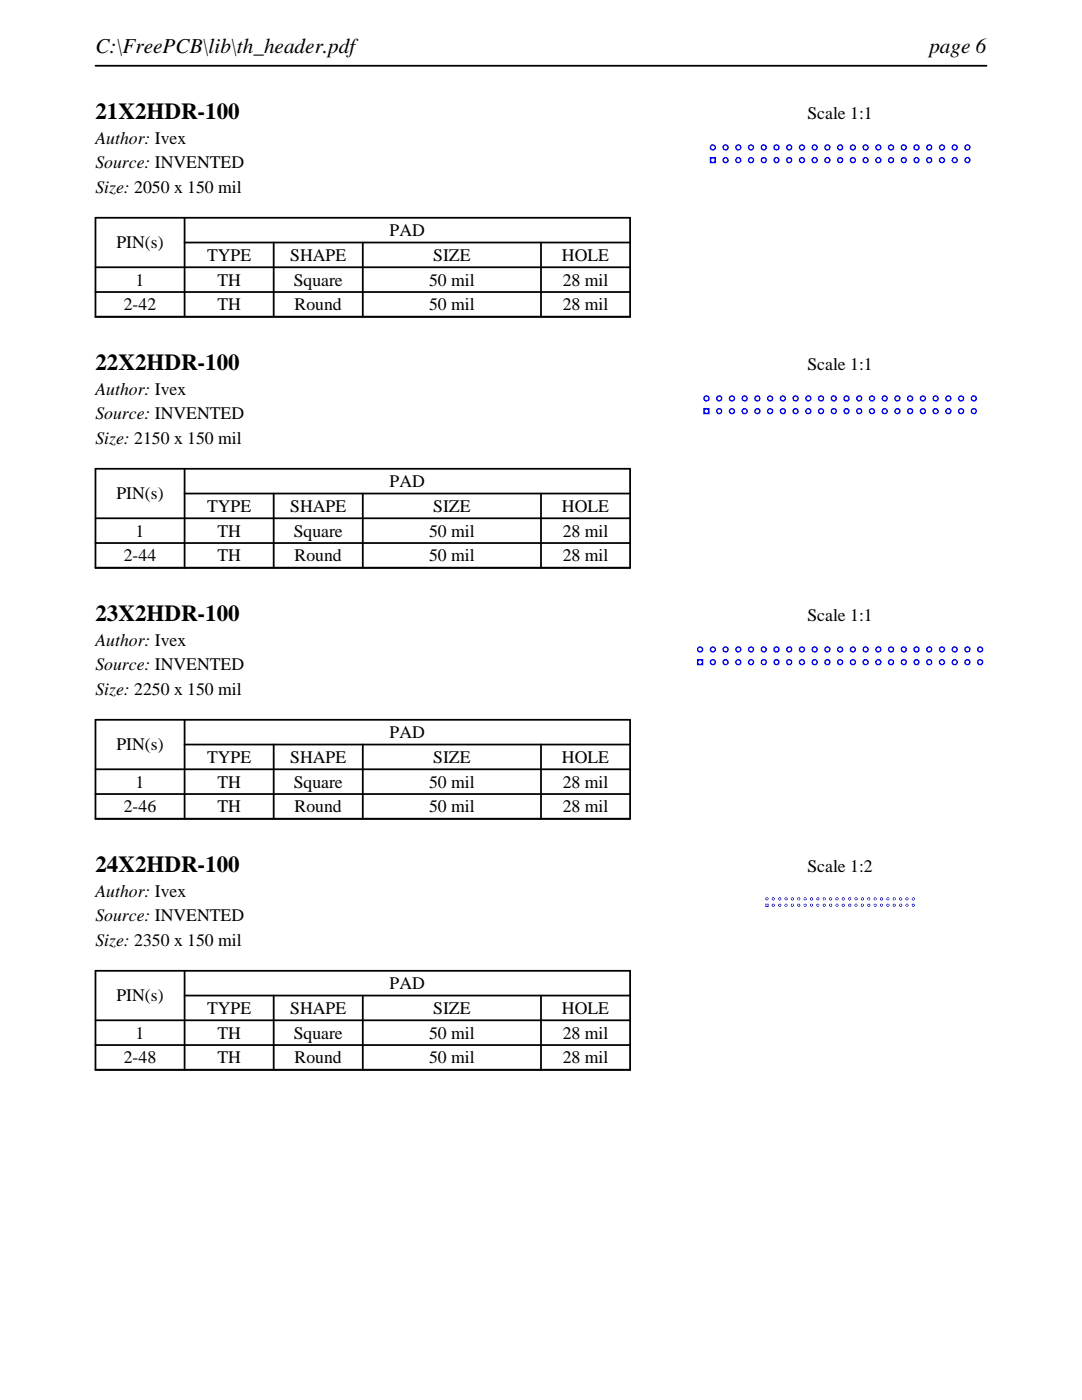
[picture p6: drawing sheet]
<svg xmlns="http://www.w3.org/2000/svg" width="216mm" height="279mm" viewBox="0 0 216 279" stroke-linecap="round" stroke-linejoin="round" font-family="sans-serif">
<path d="M19 13.1h177.8M19 43.5h106.7v19.7h-106.7zM19 53.3h106.7M19 58.3h106.7M36.8 48.4h88.9M36.8 43.5v19.7M54.6 48.4v14.8M72.4 48.4v14.8M107.9 48.4v14.8" fill="none" stroke="#000" stroke-width=".35"/>
<g fill="#00f">
<path d="M141.6 31.3v1.3h1.3v-1.3zM141.9 32a.36 .36 0 0 1 .7 0 .36 .36 0 0 1-.7 0z"/>
<path d="M141.6 29.4a.65 .65 0 0 0 1.3 0 .65 .65 0 0 0-1.3 0zM141.9 29.4a.36 .36 0 0 1 .7 0 .36 .36 0 0 1-.7 0z"/>
<path d="M144.1 32a.65 .65 0 0 0 1.3 0 .65 .65 0 0 0-1.3 0zM144.4 32a.36 .36 0 0 1 .7 0 .36 .36 0 0 1-.7 0z"/>
<path d="M144.1 29.4a.65 .65 0 0 0 1.3 0 .65 .65 0 0 0-1.3 0zM144.4 29.4a.36 .36 0 0 1 .7 0 .36 .36 0 0 1-.7 0z"/>
<path d="M146.7 32a.65 .65 0 0 0 1.3 0 .65 .65 0 0 0-1.3 0zM147 32a.36 .36 0 0 1 .7 0 .36 .36 0 0 1-.7 0z"/>
<path d="M146.7 29.4a.65 .65 0 0 0 1.3 0 .65 .65 0 0 0-1.3 0zM147 29.4a.36 .36 0 0 1 .7 0 .36 .36 0 0 1-.7 0z"/>
<path d="M149.2 32a.65 .65 0 0 0 1.3 0 .65 .65 0 0 0-1.3 0zM149.5 32a.36 .36 0 0 1 .7 0 .36 .36 0 0 1-.7 0z"/>
<path d="M149.2 29.4a.65 .65 0 0 0 1.3 0 .65 .65 0 0 0-1.3 0zM149.5 29.4a.36 .36 0 0 1 .7 0 .36 .36 0 0 1-.7 0z"/>
<path d="M151.8 32a.64 .64 0 0 0 1.2 0 .64 .64 0 0 0-1.2 0zM152 32a.4 .4 0 0 1 .8 0 .4 .4 0 0 1-.8 0z"/>
<path d="M151.8 29.4a.64 .64 0 0 0 1.2 0 .64 .64 0 0 0-1.2 0zM152 29.4a.4 .4 0 0 1 .8 0 .4 .4 0 0 1-.8 0z"/>
<path d="M154.3 32a.65 .65 0 0 0 1.3 0 .65 .65 0 0 0-1.3 0zM154.6 32a.36 .36 0 0 1 .7 0 .36 .36 0 0 1-.7 0z"/>
<path d="M154.3 29.4a.65 .65 0 0 0 1.3 0 .65 .65 0 0 0-1.3 0zM154.6 29.4a.36 .36 0 0 1 .7 0 .36 .36 0 0 1-.7 0z"/>
<path d="M156.8 32a.65 .65 0 0 0 1.3 0 .65 .65 0 0 0-1.3 0zM157.1 32a.36 .36 0 0 1 .7 0 .36 .36 0 0 1-.7 0z"/>
<path d="M156.8 29.4a.65 .65 0 0 0 1.3 0 .65 .65 0 0 0-1.3 0zM157.1 29.4a.36 .36 0 0 1 .7 0 .36 .36 0 0 1-.7 0z"/>
<path d="M159.4 32a.65 .65 0 0 0 1.3 0 .65 .65 0 0 0-1.3 0zM159.7 32a.36 .36 0 0 1 .7 0 .36 .36 0 0 1-.7 0z"/>
<path d="M159.4 29.4a.65 .65 0 0 0 1.3 0 .65 .65 0 0 0-1.3 0zM159.7 29.4a.36 .36 0 0 1 .7 0 .36 .36 0 0 1-.7 0z"/>
<path d="M161.9 32a.65 .65 0 0 0 1.3 0 .65 .65 0 0 0-1.3 0zM162.2 32a.36 .36 0 0 1 .7 0 .36 .36 0 0 1-.7 0z"/>
<path d="M161.9 29.4a.65 .65 0 0 0 1.3 0 .65 .65 0 0 0-1.3 0zM162.2 29.4a.36 .36 0 0 1 .7 0 .36 .36 0 0 1-.7 0z"/>
<path d="M164.5 32a.64 .64 0 0 0 1.2 0 .64 .64 0 0 0-1.2 0zM164.7 32a.4 .4 0 0 1 .8 0 .4 .4 0 0 1-.8 0z"/>
<path d="M164.5 29.4a.64 .64 0 0 0 1.2 0 .64 .64 0 0 0-1.2 0zM164.7 29.4a.4 .4 0 0 1 .8 0 .4 .4 0 0 1-.8 0z"/>
<path d="M167 32a.65 .65 0 0 0 1.3 0 .65 .65 0 0 0-1.3 0zM167.3 32a.36 .36 0 0 1 .7 0 .36 .36 0 0 1-.7 0z"/>
<path d="M167 29.4a.65 .65 0 0 0 1.3 0 .65 .65 0 0 0-1.3 0zM167.3 29.4a.36 .36 0 0 1 .7 0 .36 .36 0 0 1-.7 0z"/>
<path d="M169.5 32a.65 .65 0 0 0 1.3 0 .65 .65 0 0 0-1.3 0zM169.8 32a.36 .36 0 0 1 .7 0 .36 .36 0 0 1-.7 0z"/>
<path d="M169.5 29.4a.65 .65 0 0 0 1.3 0 .65 .65 0 0 0-1.3 0zM169.8 29.4a.36 .36 0 0 1 .7 0 .36 .36 0 0 1-.7 0z"/>
<path d="M172.1 32a.65 .65 0 0 0 1.3 0 .65 .65 0 0 0-1.3 0zM172.4 32a.36 .36 0 0 1 .7 0 .36 .36 0 0 1-.7 0z"/>
<path d="M172.1 29.4a.65 .65 0 0 0 1.3 0 .65 .65 0 0 0-1.3 0zM172.4 29.4a.36 .36 0 0 1 .7 0 .36 .36 0 0 1-.7 0z"/>
<path d="M174.6 32a.65 .65 0 0 0 1.3 0 .65 .65 0 0 0-1.3 0zM174.9 32a.36 .36 0 0 1 .7 0 .36 .36 0 0 1-.7 0z"/>
<path d="M174.6 29.4a.65 .65 0 0 0 1.3 0 .65 .65 0 0 0-1.3 0zM174.9 29.4a.36 .36 0 0 1 .7 0 .36 .36 0 0 1-.7 0z"/>
<path d="M177.2 32a.64 .64 0 0 0 1.2 0 .64 .64 0 0 0-1.2 0zM177.4 32a.4 .4 0 0 1 .8 0 .4 .4 0 0 1-.8 0z"/>
<path d="M177.2 29.4a.64 .64 0 0 0 1.2 0 .64 .64 0 0 0-1.2 0zM177.4 29.4a.4 .4 0 0 1 .8 0 .4 .4 0 0 1-.8 0z"/>
<path d="M179.7 32a.65 .65 0 0 0 1.3 0 .65 .65 0 0 0-1.3 0zM180 32a.36 .36 0 0 1 .7 0 .36 .36 0 0 1-.7 0z"/>
<path d="M179.7 29.4a.65 .65 0 0 0 1.3 0 .65 .65 0 0 0-1.3 0zM180 29.4a.36 .36 0 0 1 .7 0 .36 .36 0 0 1-.7 0z"/>
<path d="M182.2 32a.65 .65 0 0 0 1.3 0 .65 .65 0 0 0-1.3 0zM182.5 32a.36 .36 0 0 1 .7 0 .36 .36 0 0 1-.7 0z"/>
<path d="M182.2 29.4a.65 .65 0 0 0 1.3 0 .65 .65 0 0 0-1.3 0zM182.5 29.4a.36 .36 0 0 1 .7 0 .36 .36 0 0 1-.7 0z"/>
<path d="M184.8 32a.65 .65 0 0 0 1.3 0 .65 .65 0 0 0-1.3 0zM185.1 32a.36 .36 0 0 1 .7 0 .36 .36 0 0 1-.7 0z"/>
<path d="M184.8 29.4a.65 .65 0 0 0 1.3 0 .65 .65 0 0 0-1.3 0zM185.1 29.4a.36 .36 0 0 1 .7 0 .36 .36 0 0 1-.7 0z"/>
<path d="M187.3 32a.65 .65 0 0 0 1.3 0 .65 .65 0 0 0-1.3 0zM187.6 32a.36 .36 0 0 1 .7 0 .36 .36 0 0 1-.7 0z"/>
<path d="M187.3 29.4a.65 .65 0 0 0 1.3 0 .65 .65 0 0 0-1.3 0zM187.6 29.4a.36 .36 0 0 1 .7 0 .36 .36 0 0 1-.7 0z"/>
<path d="M189.9 32a.64 .64 0 0 0 1.2 0 .64 .64 0 0 0-1.2 0zM190.1 32a.4 .4 0 0 1 .8 0 .4 .4 0 0 1-.8 0z"/>
<path d="M189.9 29.4a.64 .64 0 0 0 1.2 0 .64 .64 0 0 0-1.2 0zM190.1 29.4a.4 .4 0 0 1 .8 0 .4 .4 0 0 1-.8 0z"/>
<path d="M192.4 32a.65 .65 0 0 0 1.3 0 .65 .65 0 0 0-1.3 0zM192.7 32a.36 .36 0 0 1 .7 0 .36 .36 0 0 1-.7 0z"/>
<path d="M192.4 29.4a.65 .65 0 0 0 1.3 0 .65 .65 0 0 0-1.3 0zM192.7 29.4a.36 .36 0 0 1 .7 0 .36 .36 0 0 1-.7 0z"/>
</g>
<path d="M19 93.6h106.7v19.7h-106.7zM36.8 98.5h88.9M36.8 93.6v19.7M54.6 98.5v14.8M72.4 98.5v14.8M107.9 98.5v14.8M19 103.4h106.7M19 108.4h106.7" fill="none" stroke="#000" stroke-width=".35"/>
<g fill="#00f">
<path d="M140.3 81.4v1.3h1.3v-1.3zM140.6 82.1a.36 .36 0 0 1 .7 0 .36 .36 0 0 1-.7 0z"/>
<path d="M140.3 79.5a.65 .65 0 0 0 1.3 0 .65 .65 0 0 0-1.3 0zM140.6 79.5a.36 .36 0 0 1 .7 0 .36 .36 0 0 1-.7 0z"/>
<path d="M142.9 82.1a.64 .64 0 0 0 1.2 0 .64 .64 0 0 0-1.2 0zM143.2 82.1a.36 .36 0 0 1 .7 0 .36 .36 0 0 1-.7 0z"/>
<path d="M142.9 79.5a.64 .64 0 0 0 1.2 0 .64 .64 0 0 0-1.2 0zM143.2 79.5a.36 .36 0 0 1 .7 0 .36 .36 0 0 1-.7 0z"/>
<path d="M145.4 82.1a.65 .65 0 0 0 1.3 0 .65 .65 0 0 0-1.3 0zM145.7 82.1a.36 .36 0 0 1 .7 0 .36 .36 0 0 1-.7 0z"/>
<path d="M145.4 79.5a.65 .65 0 0 0 1.3 0 .65 .65 0 0 0-1.3 0zM145.7 79.5a.36 .36 0 0 1 .7 0 .36 .36 0 0 1-.7 0z"/>
<path d="M148 82.1a.64 .64 0 0 0 1.2 0 .64 .64 0 0 0-1.2 0zM148.2 82.1a.36 .36 0 0 1 .7 0 .36 .36 0 0 1-.7 0z"/>
<path d="M148 79.5a.64 .64 0 0 0 1.2 0 .64 .64 0 0 0-1.2 0zM148.2 79.5a.36 .36 0 0 1 .7 0 .36 .36 0 0 1-.7 0z"/>
<path d="M150.5 82.1a.65 .65 0 0 0 1.3 0 .65 .65 0 0 0-1.3 0zM150.8 82.1a.36 .36 0 0 1 .7 0 .36 .36 0 0 1-.7 0z"/>
<path d="M150.5 79.5a.65 .65 0 0 0 1.3 0 .65 .65 0 0 0-1.3 0zM150.8 79.5a.36 .36 0 0 1 .7 0 .36 .36 0 0 1-.7 0z"/>
<path d="M153 82.1a.65 .65 0 0 0 1.3 0 .65 .65 0 0 0-1.3 0zM153.3 82.1a.36 .36 0 0 1 .7 0 .36 .36 0 0 1-.7 0z"/>
<path d="M153 79.5a.65 .65 0 0 0 1.3 0 .65 .65 0 0 0-1.3 0zM153.3 79.5a.36 .36 0 0 1 .7 0 .36 .36 0 0 1-.7 0z"/>
<path d="M155.6 82.1a.64 .64 0 0 0 1.2 0 .64 .64 0 0 0-1.2 0zM155.9 82.1a.36 .36 0 0 1 .7 0 .36 .36 0 0 1-.7 0z"/>
<path d="M155.6 79.5a.64 .64 0 0 0 1.2 0 .64 .64 0 0 0-1.2 0zM155.9 79.5a.36 .36 0 0 1 .7 0 .36 .36 0 0 1-.7 0z"/>
<path d="M158.1 82.1a.65 .65 0 0 0 1.3 0 .65 .65 0 0 0-1.3 0zM158.4 82.1a.36 .36 0 0 1 .7 0 .36 .36 0 0 1-.7 0z"/>
<path d="M158.1 79.5a.65 .65 0 0 0 1.3 0 .65 .65 0 0 0-1.3 0zM158.4 79.5a.36 .36 0 0 1 .7 0 .36 .36 0 0 1-.7 0z"/>
<path d="M160.7 82.1a.64 .64 0 0 0 1.2 0 .64 .64 0 0 0-1.2 0zM160.9 82.1a.36 .36 0 0 1 .7 0 .36 .36 0 0 1-.7 0z"/>
<path d="M160.7 79.5a.64 .64 0 0 0 1.2 0 .64 .64 0 0 0-1.2 0zM160.9 79.5a.36 .36 0 0 1 .7 0 .36 .36 0 0 1-.7 0z"/>
<path d="M163.2 82.1a.65 .65 0 0 0 1.3 0 .65 .65 0 0 0-1.3 0zM163.5 82.1a.36 .36 0 0 1 .7 0 .36 .36 0 0 1-.7 0z"/>
<path d="M163.2 79.5a.65 .65 0 0 0 1.3 0 .65 .65 0 0 0-1.3 0zM163.5 79.5a.36 .36 0 0 1 .7 0 .36 .36 0 0 1-.7 0z"/>
<path d="M165.7 82.1a.65 .65 0 0 0 1.3 0 .65 .65 0 0 0-1.3 0zM166 82.1a.36 .36 0 0 1 .7 0 .36 .36 0 0 1-.7 0z"/>
<path d="M165.7 79.5a.65 .65 0 0 0 1.3 0 .65 .65 0 0 0-1.3 0zM166 79.5a.36 .36 0 0 1 .7 0 .36 .36 0 0 1-.7 0z"/>
<path d="M168.3 82.1a.64 .64 0 0 0 1.2 0 .64 .64 0 0 0-1.2 0zM168.6 82.1a.36 .36 0 0 1 .7 0 .36 .36 0 0 1-.7 0z"/>
<path d="M168.3 79.5a.64 .64 0 0 0 1.2 0 .64 .64 0 0 0-1.2 0zM168.6 79.5a.36 .36 0 0 1 .7 0 .36 .36 0 0 1-.7 0z"/>
<path d="M170.8 82.1a.65 .65 0 0 0 1.3 0 .65 .65 0 0 0-1.3 0zM171.1 82.1a.36 .36 0 0 1 .7 0 .36 .36 0 0 1-.7 0z"/>
<path d="M170.8 79.5a.65 .65 0 0 0 1.3 0 .65 .65 0 0 0-1.3 0zM171.1 79.5a.36 .36 0 0 1 .7 0 .36 .36 0 0 1-.7 0z"/>
<path d="M173.4 82.1a.64 .64 0 0 0 1.2 0 .64 .64 0 0 0-1.2 0zM173.6 82.1a.36 .36 0 0 1 .7 0 .36 .36 0 0 1-.7 0z"/>
<path d="M173.4 79.5a.64 .64 0 0 0 1.2 0 .64 .64 0 0 0-1.2 0zM173.6 79.5a.36 .36 0 0 1 .7 0 .36 .36 0 0 1-.7 0z"/>
<path d="M175.9 82.1a.65 .65 0 0 0 1.3 0 .65 .65 0 0 0-1.3 0zM176.2 82.1a.36 .36 0 0 1 .7 0 .36 .36 0 0 1-.7 0z"/>
<path d="M175.9 79.5a.65 .65 0 0 0 1.3 0 .65 .65 0 0 0-1.3 0zM176.2 79.5a.36 .36 0 0 1 .7 0 .36 .36 0 0 1-.7 0z"/>
<path d="M178.4 82.1a.65 .65 0 0 0 1.3 0 .65 .65 0 0 0-1.3 0zM178.7 82.1a.36 .36 0 0 1 .7 0 .36 .36 0 0 1-.7 0z"/>
<path d="M178.4 79.5a.65 .65 0 0 0 1.3 0 .65 .65 0 0 0-1.3 0zM178.7 79.5a.36 .36 0 0 1 .7 0 .36 .36 0 0 1-.7 0z"/>
<path d="M181 82.1a.64 .64 0 0 0 1.2 0 .64 .64 0 0 0-1.2 0zM181.3 82.1a.36 .36 0 0 1 .7 0 .36 .36 0 0 1-.7 0z"/>
<path d="M181 79.5a.64 .64 0 0 0 1.2 0 .64 .64 0 0 0-1.2 0zM181.3 79.5a.36 .36 0 0 1 .7 0 .36 .36 0 0 1-.7 0z"/>
<path d="M183.5 82.1a.65 .65 0 0 0 1.3 0 .65 .65 0 0 0-1.3 0zM183.8 82.1a.36 .36 0 0 1 .7 0 .36 .36 0 0 1-.7 0z"/>
<path d="M183.5 79.5a.65 .65 0 0 0 1.3 0 .65 .65 0 0 0-1.3 0zM183.8 79.5a.36 .36 0 0 1 .7 0 .36 .36 0 0 1-.7 0z"/>
<path d="M186.1 82.1a.64 .64 0 0 0 1.2 0 .64 .64 0 0 0-1.2 0zM186.3 82.1a.36 .36 0 0 1 .7 0 .36 .36 0 0 1-.7 0z"/>
<path d="M186.1 79.5a.64 .64 0 0 0 1.2 0 .64 .64 0 0 0-1.2 0zM186.3 79.5a.36 .36 0 0 1 .7 0 .36 .36 0 0 1-.7 0z"/>
<path d="M188.6 82.1a.65 .65 0 0 0 1.3 0 .65 .65 0 0 0-1.3 0zM188.9 82.1a.36 .36 0 0 1 .7 0 .36 .36 0 0 1-.7 0z"/>
<path d="M188.6 79.5a.65 .65 0 0 0 1.3 0 .65 .65 0 0 0-1.3 0zM188.9 79.5a.36 .36 0 0 1 .7 0 .36 .36 0 0 1-.7 0z"/>
<path d="M191.1 82.1a.65 .65 0 0 0 1.3 0 .65 .65 0 0 0-1.3 0zM191.4 82.1a.36 .36 0 0 1 .7 0 .36 .36 0 0 1-.7 0z"/>
<path d="M191.1 79.5a.65 .65 0 0 0 1.3 0 .65 .65 0 0 0-1.3 0zM191.4 79.5a.36 .36 0 0 1 .7 0 .36 .36 0 0 1-.7 0z"/>
<path d="M193.7 82.1a.64 .64 0 0 0 1.2 0 .64 .64 0 0 0-1.2 0zM194 82.1a.36 .36 0 0 1 .7 0 .36 .36 0 0 1-.7 0z"/>
<path d="M193.7 79.5a.64 .64 0 0 0 1.2 0 .64 .64 0 0 0-1.2 0zM194 79.5a.36 .36 0 0 1 .7 0 .36 .36 0 0 1-.7 0z"/>
</g>
<path d="M19 143.7h106.7v19.7h-106.7zM19 153.5h106.7M19 158.5h106.7M36.8 148.6h88.9M36.8 143.7v19.7M54.6 148.6v14.8M72.4 148.6v14.8M107.9 148.6v14.8" fill="none" stroke="#000" stroke-width=".35"/>
<g fill="#00f">
<path d="M139.1 131.5v1.3h1.2v-1.3zM139.3 132.2a.4 .4 0 0 1 .8 0 .4 .4 0 0 1-.8 0z"/>
<path d="M139.1 129.6a.64 .64 0 0 0 1.2 0 .64 .64 0 0 0-1.2 0zM139.3 129.6a.4 .4 0 0 1 .8 0 .4 .4 0 0 1-.8 0z"/>
<path d="M141.6 132.2a.65 .65 0 0 0 1.3 0 .65 .65 0 0 0-1.3 0zM141.9 132.2a.36 .36 0 0 1 .7 0 .36 .36 0 0 1-.7 0z"/>
<path d="M141.6 129.6a.65 .65 0 0 0 1.3 0 .65 .65 0 0 0-1.3 0zM141.9 129.6a.36 .36 0 0 1 .7 0 .36 .36 0 0 1-.7 0z"/>
<path d="M144.1 132.2a.65 .65 0 0 0 1.3 0 .65 .65 0 0 0-1.3 0zM144.4 132.2a.36 .36 0 0 1 .7 0 .36 .36 0 0 1-.7 0z"/>
<path d="M144.1 129.6a.65 .65 0 0 0 1.3 0 .65 .65 0 0 0-1.3 0zM144.4 129.6a.36 .36 0 0 1 .7 0 .36 .36 0 0 1-.7 0z"/>
<path d="M146.7 132.2a.65 .65 0 0 0 1.3 0 .65 .65 0 0 0-1.3 0zM147 132.2a.36 .36 0 0 1 .7 0 .36 .36 0 0 1-.7 0z"/>
<path d="M146.7 129.6a.65 .65 0 0 0 1.3 0 .65 .65 0 0 0-1.3 0zM147 129.6a.36 .36 0 0 1 .7 0 .36 .36 0 0 1-.7 0z"/>
<path d="M149.2 132.2a.65 .65 0 0 0 1.3 0 .65 .65 0 0 0-1.3 0zM149.5 132.2a.36 .36 0 0 1 .7 0 .36 .36 0 0 1-.7 0z"/>
<path d="M149.2 129.6a.65 .65 0 0 0 1.3 0 .65 .65 0 0 0-1.3 0zM149.5 129.6a.36 .36 0 0 1 .7 0 .36 .36 0 0 1-.7 0z"/>
<path d="M151.8 132.2a.64 .64 0 0 0 1.2 0 .64 .64 0 0 0-1.2 0zM152 132.2a.4 .4 0 0 1 .8 0 .4 .4 0 0 1-.8 0z"/>
<path d="M151.8 129.6a.64 .64 0 0 0 1.2 0 .64 .64 0 0 0-1.2 0zM152 129.6a.4 .4 0 0 1 .8 0 .4 .4 0 0 1-.8 0z"/>
<path d="M154.3 132.2a.65 .65 0 0 0 1.3 0 .65 .65 0 0 0-1.3 0zM154.6 132.2a.36 .36 0 0 1 .7 0 .36 .36 0 0 1-.7 0z"/>
<path d="M154.3 129.6a.65 .65 0 0 0 1.3 0 .65 .65 0 0 0-1.3 0zM154.6 129.6a.36 .36 0 0 1 .7 0 .36 .36 0 0 1-.7 0z"/>
<path d="M156.8 132.2a.65 .65 0 0 0 1.3 0 .65 .65 0 0 0-1.3 0zM157.1 132.2a.36 .36 0 0 1 .7 0 .36 .36 0 0 1-.7 0z"/>
<path d="M156.8 129.6a.65 .65 0 0 0 1.3 0 .65 .65 0 0 0-1.3 0zM157.1 129.6a.36 .36 0 0 1 .7 0 .36 .36 0 0 1-.7 0z"/>
<path d="M159.4 132.2a.65 .65 0 0 0 1.3 0 .65 .65 0 0 0-1.3 0zM159.7 132.2a.36 .36 0 0 1 .7 0 .36 .36 0 0 1-.7 0z"/>
<path d="M159.4 129.6a.65 .65 0 0 0 1.3 0 .65 .65 0 0 0-1.3 0zM159.7 129.6a.36 .36 0 0 1 .7 0 .36 .36 0 0 1-.7 0z"/>
<path d="M161.9 132.2a.65 .65 0 0 0 1.3 0 .65 .65 0 0 0-1.3 0zM162.2 132.2a.36 .36 0 0 1 .7 0 .36 .36 0 0 1-.7 0z"/>
<path d="M161.9 129.6a.65 .65 0 0 0 1.3 0 .65 .65 0 0 0-1.3 0zM162.2 129.6a.36 .36 0 0 1 .7 0 .36 .36 0 0 1-.7 0z"/>
<path d="M164.5 132.2a.64 .64 0 0 0 1.2 0 .64 .64 0 0 0-1.2 0zM164.7 132.2a.4 .4 0 0 1 .8 0 .4 .4 0 0 1-.8 0z"/>
<path d="M164.5 129.6a.64 .64 0 0 0 1.2 0 .64 .64 0 0 0-1.2 0zM164.7 129.6a.4 .4 0 0 1 .8 0 .4 .4 0 0 1-.8 0z"/>
<path d="M167 132.2a.65 .65 0 0 0 1.3 0 .65 .65 0 0 0-1.3 0zM167.3 132.2a.36 .36 0 0 1 .7 0 .36 .36 0 0 1-.7 0z"/>
<path d="M167 129.6a.65 .65 0 0 0 1.3 0 .65 .65 0 0 0-1.3 0zM167.3 129.6a.36 .36 0 0 1 .7 0 .36 .36 0 0 1-.7 0z"/>
<path d="M169.5 132.2a.65 .65 0 0 0 1.3 0 .65 .65 0 0 0-1.3 0zM169.8 132.2a.36 .36 0 0 1 .7 0 .36 .36 0 0 1-.7 0z"/>
<path d="M169.5 129.6a.65 .65 0 0 0 1.3 0 .65 .65 0 0 0-1.3 0zM169.8 129.6a.36 .36 0 0 1 .7 0 .36 .36 0 0 1-.7 0z"/>
<path d="M172.1 132.2a.65 .65 0 0 0 1.3 0 .65 .65 0 0 0-1.3 0zM172.4 132.2a.36 .36 0 0 1 .7 0 .36 .36 0 0 1-.7 0z"/>
<path d="M172.1 129.6a.65 .65 0 0 0 1.3 0 .65 .65 0 0 0-1.3 0zM172.4 129.6a.36 .36 0 0 1 .7 0 .36 .36 0 0 1-.7 0z"/>
<path d="M174.6 132.2a.65 .65 0 0 0 1.3 0 .65 .65 0 0 0-1.3 0zM174.9 132.2a.36 .36 0 0 1 .7 0 .36 .36 0 0 1-.7 0z"/>
<path d="M174.6 129.6a.65 .65 0 0 0 1.3 0 .65 .65 0 0 0-1.3 0zM174.9 129.6a.36 .36 0 0 1 .7 0 .36 .36 0 0 1-.7 0z"/>
<path d="M177.2 132.2a.64 .64 0 0 0 1.2 0 .64 .64 0 0 0-1.2 0zM177.4 132.2a.4 .4 0 0 1 .8 0 .4 .4 0 0 1-.8 0z"/>
<path d="M177.2 129.6a.64 .64 0 0 0 1.2 0 .64 .64 0 0 0-1.2 0zM177.4 129.6a.4 .4 0 0 1 .8 0 .4 .4 0 0 1-.8 0z"/>
<path d="M179.7 132.2a.65 .65 0 0 0 1.3 0 .65 .65 0 0 0-1.3 0zM180 132.2a.36 .36 0 0 1 .7 0 .36 .36 0 0 1-.7 0z"/>
<path d="M179.7 129.6a.65 .65 0 0 0 1.3 0 .65 .65 0 0 0-1.3 0zM180 129.6a.36 .36 0 0 1 .7 0 .36 .36 0 0 1-.7 0z"/>
<path d="M182.2 132.2a.65 .65 0 0 0 1.3 0 .65 .65 0 0 0-1.3 0zM182.5 132.2a.36 .36 0 0 1 .7 0 .36 .36 0 0 1-.7 0z"/>
<path d="M182.2 129.6a.65 .65 0 0 0 1.3 0 .65 .65 0 0 0-1.3 0zM182.5 129.6a.36 .36 0 0 1 .7 0 .36 .36 0 0 1-.7 0z"/>
<path d="M184.8 132.2a.65 .65 0 0 0 1.3 0 .65 .65 0 0 0-1.3 0zM185.1 132.2a.36 .36 0 0 1 .7 0 .36 .36 0 0 1-.7 0z"/>
<path d="M184.8 129.6a.65 .65 0 0 0 1.3 0 .65 .65 0 0 0-1.3 0zM185.1 129.6a.36 .36 0 0 1 .7 0 .36 .36 0 0 1-.7 0z"/>
<path d="M187.3 132.2a.65 .65 0 0 0 1.3 0 .65 .65 0 0 0-1.3 0zM187.6 132.2a.36 .36 0 0 1 .7 0 .36 .36 0 0 1-.7 0z"/>
<path d="M187.3 129.6a.65 .65 0 0 0 1.3 0 .65 .65 0 0 0-1.3 0zM187.6 129.6a.36 .36 0 0 1 .7 0 .36 .36 0 0 1-.7 0z"/>
<path d="M189.9 132.2a.64 .64 0 0 0 1.2 0 .64 .64 0 0 0-1.2 0zM190.1 132.2a.4 .4 0 0 1 .8 0 .4 .4 0 0 1-.8 0z"/>
<path d="M189.9 129.6a.64 .64 0 0 0 1.2 0 .64 .64 0 0 0-1.2 0zM190.1 129.6a.4 .4 0 0 1 .8 0 .4 .4 0 0 1-.8 0z"/>
<path d="M192.4 132.2a.65 .65 0 0 0 1.3 0 .65 .65 0 0 0-1.3 0zM192.7 132.2a.36 .36 0 0 1 .7 0 .36 .36 0 0 1-.7 0z"/>
<path d="M192.4 129.6a.65 .65 0 0 0 1.3 0 .65 .65 0 0 0-1.3 0zM192.7 129.6a.36 .36 0 0 1 .7 0 .36 .36 0 0 1-.7 0z"/>
<path d="M194.9 132.2a.65 .65 0 0 0 1.3 0 .65 .65 0 0 0-1.3 0zM195.2 132.2a.36 .36 0 0 1 .7 0 .36 .36 0 0 1-.7 0z"/>
<path d="M194.9 129.6a.65 .65 0 0 0 1.3 0 .65 .65 0 0 0-1.3 0zM195.2 129.6a.36 .36 0 0 1 .7 0 .36 .36 0 0 1-.7 0z"/>
</g>
<path d="M19 193.7h106.7v19.8h-106.7zM36.8 198.7h88.9M36.8 193.7v19.8M54.6 198.7v14.8M72.4 198.7v14.8M107.9 198.7v14.8M19 203.6h106.7M19 208.6h106.7" fill="none" stroke="#000" stroke-width=".35"/>
<g fill="#00f">
<path d="M152.7 180.3v.7h.7v-.7zM152.9 180.7a.18 .18 0 0 1 .3 0 .18 .18 0 0 1-.3 0z"/>
<path d="M152.7 179.4a.35 .35 0 0 0 .7 0 .35 .35 0 0 0-.7 0zM152.9 179.4a.18 .18 0 0 1 .3 0 .18 .18 0 0 1-.3 0z"/>
<path d="M154 180.7a.32 .32 0 0 0 .6 0 .32 .32 0 0 0-.6 0zM154.1 180.7a.2 .2 0 0 1 .4 0 .2 .2 0 0 1-.4 0z"/>
<path d="M154 179.4a.32 .32 0 0 0 .6 0 .32 .32 0 0 0-.6 0zM154.1 179.4a.2 .2 0 0 1 .4 0 .2 .2 0 0 1-.4 0z"/>
<path d="M155.3 180.7a.32 .32 0 0 0 .6 0 .32 .32 0 0 0-.6 0zM155.4 180.7a.2 .2 0 0 1 .4 0 .2 .2 0 0 1-.4 0z"/>
<path d="M155.3 179.4a.32 .32 0 0 0 .6 0 .32 .32 0 0 0-.6 0zM155.4 179.4a.2 .2 0 0 1 .4 0 .2 .2 0 0 1-.4 0z"/>
<path d="M156.5 180.7a.35 .35 0 0 0 .7 0 .35 .35 0 0 0-.7 0zM156.7 180.7a.18 .18 0 0 1 .3 0 .18 .18 0 0 1-.3 0z"/>
<path d="M156.5 179.4a.35 .35 0 0 0 .7 0 .35 .35 0 0 0-.7 0zM156.7 179.4a.18 .18 0 0 1 .3 0 .18 .18 0 0 1-.3 0z"/>
<path d="M157.8 180.7a.32 .32 0 0 0 .6 0 .32 .32 0 0 0-.6 0zM157.9 180.7a.2 .2 0 0 1 .4 0 .2 .2 0 0 1-.4 0z"/>
<path d="M157.8 179.4a.32 .32 0 0 0 .6 0 .32 .32 0 0 0-.6 0zM157.9 179.4a.2 .2 0 0 1 .4 0 .2 .2 0 0 1-.4 0z"/>
<path d="M159.1 180.7a.32 .32 0 0 0 .6 0 .32 .32 0 0 0-.6 0zM159.2 180.7a.2 .2 0 0 1 .4 0 .2 .2 0 0 1-.4 0z"/>
<path d="M159.1 179.4a.32 .32 0 0 0 .6 0 .32 .32 0 0 0-.6 0zM159.2 179.4a.2 .2 0 0 1 .4 0 .2 .2 0 0 1-.4 0z"/>
<path d="M160.3 180.7a.35 .35 0 0 0 .7 0 .35 .35 0 0 0-.7 0zM160.5 180.7a.18 .18 0 0 1 .3 0 .18 .18 0 0 1-.3 0z"/>
<path d="M160.3 179.4a.35 .35 0 0 0 .7 0 .35 .35 0 0 0-.7 0zM160.5 179.4a.18 .18 0 0 1 .3 0 .18 .18 0 0 1-.3 0z"/>
<path d="M161.6 180.7a.32 .32 0 0 0 .6 0 .32 .32 0 0 0-.6 0zM161.7 180.7a.2 .2 0 0 1 .4 0 .2 .2 0 0 1-.4 0z"/>
<path d="M161.6 179.4a.32 .32 0 0 0 .6 0 .32 .32 0 0 0-.6 0zM161.7 179.4a.2 .2 0 0 1 .4 0 .2 .2 0 0 1-.4 0z"/>
<path d="M162.9 180.7a.32 .32 0 0 0 .6 0 .32 .32 0 0 0-.6 0zM163 180.7a.2 .2 0 0 1 .4 0 .2 .2 0 0 1-.4 0z"/>
<path d="M162.9 179.4a.32 .32 0 0 0 .6 0 .32 .32 0 0 0-.6 0zM163 179.4a.2 .2 0 0 1 .4 0 .2 .2 0 0 1-.4 0z"/>
<path d="M164.1 180.7a.35 .35 0 0 0 .7 0 .35 .35 0 0 0-.7 0zM164.3 180.7a.18 .18 0 0 1 .3 0 .18 .18 0 0 1-.3 0z"/>
<path d="M164.1 179.4a.35 .35 0 0 0 .7 0 .35 .35 0 0 0-.7 0zM164.3 179.4a.18 .18 0 0 1 .3 0 .18 .18 0 0 1-.3 0z"/>
<path d="M165.4 180.7a.35 .35 0 0 0 .7 0 .35 .35 0 0 0-.7 0zM165.6 180.7a.18 .18 0 0 1 .3 0 .18 .18 0 0 1-.3 0z"/>
<path d="M165.4 179.4a.35 .35 0 0 0 .7 0 .35 .35 0 0 0-.7 0zM165.6 179.4a.18 .18 0 0 1 .3 0 .18 .18 0 0 1-.3 0z"/>
<path d="M166.7 180.7a.32 .32 0 0 0 .6 0 .32 .32 0 0 0-.6 0zM166.8 180.7a.2 .2 0 0 1 .4 0 .2 .2 0 0 1-.4 0z"/>
<path d="M166.7 179.4a.32 .32 0 0 0 .6 0 .32 .32 0 0 0-.6 0zM166.8 179.4a.2 .2 0 0 1 .4 0 .2 .2 0 0 1-.4 0z"/>
<path d="M168 180.7a.32 .32 0 0 0 .6 0 .32 .32 0 0 0-.6 0zM168.1 180.7a.2 .2 0 0 1 .4 0 .2 .2 0 0 1-.4 0z"/>
<path d="M168 179.4a.32 .32 0 0 0 .6 0 .32 .32 0 0 0-.6 0zM168.1 179.4a.2 .2 0 0 1 .4 0 .2 .2 0 0 1-.4 0z"/>
<path d="M169.2 180.7a.35 .35 0 0 0 .7 0 .35 .35 0 0 0-.7 0zM169.4 180.7a.18 .18 0 0 1 .3 0 .18 .18 0 0 1-.3 0z"/>
<path d="M169.2 179.4a.35 .35 0 0 0 .7 0 .35 .35 0 0 0-.7 0zM169.4 179.4a.18 .18 0 0 1 .3 0 .18 .18 0 0 1-.3 0z"/>
<path d="M170.5 180.7a.32 .32 0 0 0 .6 0 .32 .32 0 0 0-.6 0zM170.6 180.7a.2 .2 0 0 1 .4 0 .2 .2 0 0 1-.4 0z"/>
<path d="M170.5 179.4a.32 .32 0 0 0 .6 0 .32 .32 0 0 0-.6 0zM170.6 179.4a.2 .2 0 0 1 .4 0 .2 .2 0 0 1-.4 0z"/>
<path d="M171.8 180.7a.32 .32 0 0 0 .6 0 .32 .32 0 0 0-.6 0zM171.9 180.7a.2 .2 0 0 1 .4 0 .2 .2 0 0 1-.4 0z"/>
<path d="M171.8 179.4a.32 .32 0 0 0 .6 0 .32 .32 0 0 0-.6 0zM171.9 179.4a.2 .2 0 0 1 .4 0 .2 .2 0 0 1-.4 0z"/>
<path d="M173 180.7a.35 .35 0 0 0 .7 0 .35 .35 0 0 0-.7 0zM173.2 180.7a.18 .18 0 0 1 .3 0 .18 .18 0 0 1-.3 0z"/>
<path d="M173 179.4a.35 .35 0 0 0 .7 0 .35 .35 0 0 0-.7 0zM173.2 179.4a.18 .18 0 0 1 .3 0 .18 .18 0 0 1-.3 0z"/>
<path d="M174.3 180.7a.32 .32 0 0 0 .6 0 .32 .32 0 0 0-.6 0zM174.4 180.7a.2 .2 0 0 1 .4 0 .2 .2 0 0 1-.4 0z"/>
<path d="M174.3 179.4a.32 .32 0 0 0 .6 0 .32 .32 0 0 0-.6 0zM174.4 179.4a.2 .2 0 0 1 .4 0 .2 .2 0 0 1-.4 0z"/>
<path d="M175.6 180.7a.32 .32 0 0 0 .6 0 .32 .32 0 0 0-.6 0zM175.7 180.7a.2 .2 0 0 1 .4 0 .2 .2 0 0 1-.4 0z"/>
<path d="M175.6 179.4a.32 .32 0 0 0 .6 0 .32 .32 0 0 0-.6 0zM175.7 179.4a.2 .2 0 0 1 .4 0 .2 .2 0 0 1-.4 0z"/>
<path d="M176.8 180.7a.35 .35 0 0 0 .7 0 .35 .35 0 0 0-.7 0zM177 180.7a.18 .18 0 0 1 .3 0 .18 .18 0 0 1-.3 0z"/>
<path d="M176.8 179.4a.35 .35 0 0 0 .7 0 .35 .35 0 0 0-.7 0zM177 179.4a.18 .18 0 0 1 .3 0 .18 .18 0 0 1-.3 0z"/>
<path d="M178.1 180.7a.35 .35 0 0 0 .7 0 .35 .35 0 0 0-.7 0zM178.3 180.7a.18 .18 0 0 1 .3 0 .18 .18 0 0 1-.3 0z"/>
<path d="M178.1 179.4a.35 .35 0 0 0 .7 0 .35 .35 0 0 0-.7 0zM178.3 179.4a.18 .18 0 0 1 .3 0 .18 .18 0 0 1-.3 0z"/>
<path d="M179.4 180.7a.32 .32 0 0 0 .6 0 .32 .32 0 0 0-.6 0zM179.5 180.7a.2 .2 0 0 1 .4 0 .2 .2 0 0 1-.4 0z"/>
<path d="M179.4 179.4a.32 .32 0 0 0 .6 0 .32 .32 0 0 0-.6 0zM179.5 179.4a.2 .2 0 0 1 .4 0 .2 .2 0 0 1-.4 0z"/>
<path d="M180.7 180.7a.32 .32 0 0 0 .6 0 .32 .32 0 0 0-.6 0zM180.8 180.7a.2 .2 0 0 1 .4 0 .2 .2 0 0 1-.4 0z"/>
<path d="M180.7 179.4a.32 .32 0 0 0 .6 0 .32 .32 0 0 0-.6 0zM180.8 179.4a.2 .2 0 0 1 .4 0 .2 .2 0 0 1-.4 0z"/>
<path d="M181.9 180.7a.35 .35 0 0 0 .7 0 .35 .35 0 0 0-.7 0zM182.1 180.7a.18 .18 0 0 1 .3 0 .18 .18 0 0 1-.3 0z"/>
<path d="M181.9 179.4a.35 .35 0 0 0 .7 0 .35 .35 0 0 0-.7 0zM182.1 179.4a.18 .18 0 0 1 .3 0 .18 .18 0 0 1-.3 0z"/>
</g>
<g font-size="4.6">
<text x="19" y="23.7">21X2HDR-100</text>
<text x="19" y="73.8">22X2HDR-100</text>
<text x="19" y="123.9">23X2HDR-100</text>
<text x="19" y="174">24X2HDR-100</text>
</g>
<g font-size="4.2">
<text x="19" y="10.6">C:\FreePCB\lib\th_header.pdf</text>
<text x="185.4" y="10.6">page 6</text>
</g>
<g font-size="3.5">
<text x="161.1" y="23.7">Scale 1:1</text>
<text x="19" y="28.6">Author: Ivex</text>
<text x="19" y="33.6">Source: INVENTED</text>
<text x="19" y="38.5">Size: 2050 x 150 mil</text>
<text x="77.8" y="47.1">PAD</text>
<text x="23.2" y="49.6">PIN(s)</text>
<text x="41.3" y="52.1">TYPE</text>
<text x="57.9" y="52.1">SHAPE</text>
<text x="86.4" y="52.1">SIZE</text>
<text x="112.1" y="52.1">HOLE</text>
<text x="27.1" y="57">1</text>
<text x="43.4" y="57">TH</text>
<text x="58.6" y="57">Square</text>
<text x="85.6" y="57">50 mil</text>
<text x="112.3" y="57">28 mil</text>
<text x="24.7" y="61.9">2-42</text>
<text x="43.4" y="61.9">TH</text>
<text x="58.8" y="61.9">Round</text>
<text x="85.6" y="61.9">50 mil</text>
<text x="112.3" y="61.9">28 mil</text>
<text x="161.1" y="73.8">Scale 1:1</text>
<text x="19" y="78.7">Author: Ivex</text>
<text x="19" y="83.7">Source: INVENTED</text>
<text x="19" y="88.6">Size: 2150 x 150 mil</text>
<text x="23.2" y="99.7">PIN(s)</text>
<text x="77.8" y="97.2">PAD</text>
<text x="27.1" y="107.1">1</text>
<text x="41.3" y="102.2">TYPE</text>
<text x="43.4" y="107.1">TH</text>
<text x="57.9" y="102.2">SHAPE</text>
<text x="58.6" y="107.1">Square</text>
<text x="85.6" y="107.1">50 mil</text>
<text x="86.4" y="102.2">SIZE</text>
<text x="112.1" y="102.2">HOLE</text>
<text x="112.3" y="107.1">28 mil</text>
<text x="24.7" y="112">2-44</text>
<text x="43.4" y="112">TH</text>
<text x="58.8" y="112">Round</text>
<text x="85.6" y="112">50 mil</text>
<text x="112.3" y="112">28 mil</text>
<text x="161.1" y="123.9">Scale 1:1</text>
<text x="19" y="128.8">Author: Ivex</text>
<text x="19" y="133.8">Source: INVENTED</text>
<text x="19" y="138.7">Size: 2250 x 150 mil</text>
<text x="23.2" y="149.8">PIN(s)</text>
<text x="77.8" y="147.3">PAD</text>
<text x="41.3" y="152.3">TYPE</text>
<text x="57.9" y="152.3">SHAPE</text>
<text x="86.4" y="152.3">SIZE</text>
<text x="112.1" y="152.3">HOLE</text>
<text x="27.1" y="157.2">1</text>
<text x="43.4" y="157.2">TH</text>
<text x="58.6" y="157.2">Square</text>
<text x="85.6" y="157.2">50 mil</text>
<text x="112.3" y="157.2">28 mil</text>
<text x="24.7" y="162.1">2-46</text>
<text x="43.4" y="162.1">TH</text>
<text x="58.8" y="162.1">Round</text>
<text x="85.6" y="162.1">50 mil</text>
<text x="112.3" y="162.1">28 mil</text>
<text x="161.1" y="174">Scale 1:2</text>
<text x="19" y="178.9">Author: Ivex</text>
<text x="19" y="183.9">Source: INVENTED</text>
<text x="19" y="188.8">Size: 2350 x 150 mil</text>
<text x="77.8" y="197.4">PAD</text>
<text x="23.2" y="199.9">PIN(s)</text>
<text x="41.3" y="202.4">TYPE</text>
<text x="57.9" y="202.4">SHAPE</text>
<text x="86.4" y="202.4">SIZE</text>
<text x="112.1" y="202.4">HOLE</text>
<text x="27.1" y="207.3">1</text>
<text x="43.4" y="207.3">TH</text>
<text x="58.6" y="207.3">Square</text>
<text x="85.6" y="207.3">50 mil</text>
<text x="112.3" y="207.3">28 mil</text>
<text x="24.7" y="212.2">2-48</text>
<text x="43.4" y="212.2">TH</text>
<text x="58.8" y="212.2">Round</text>
<text x="85.6" y="212.2">50 mil</text>
<text x="112.3" y="212.2">28 mil</text>
</g>
</svg>
